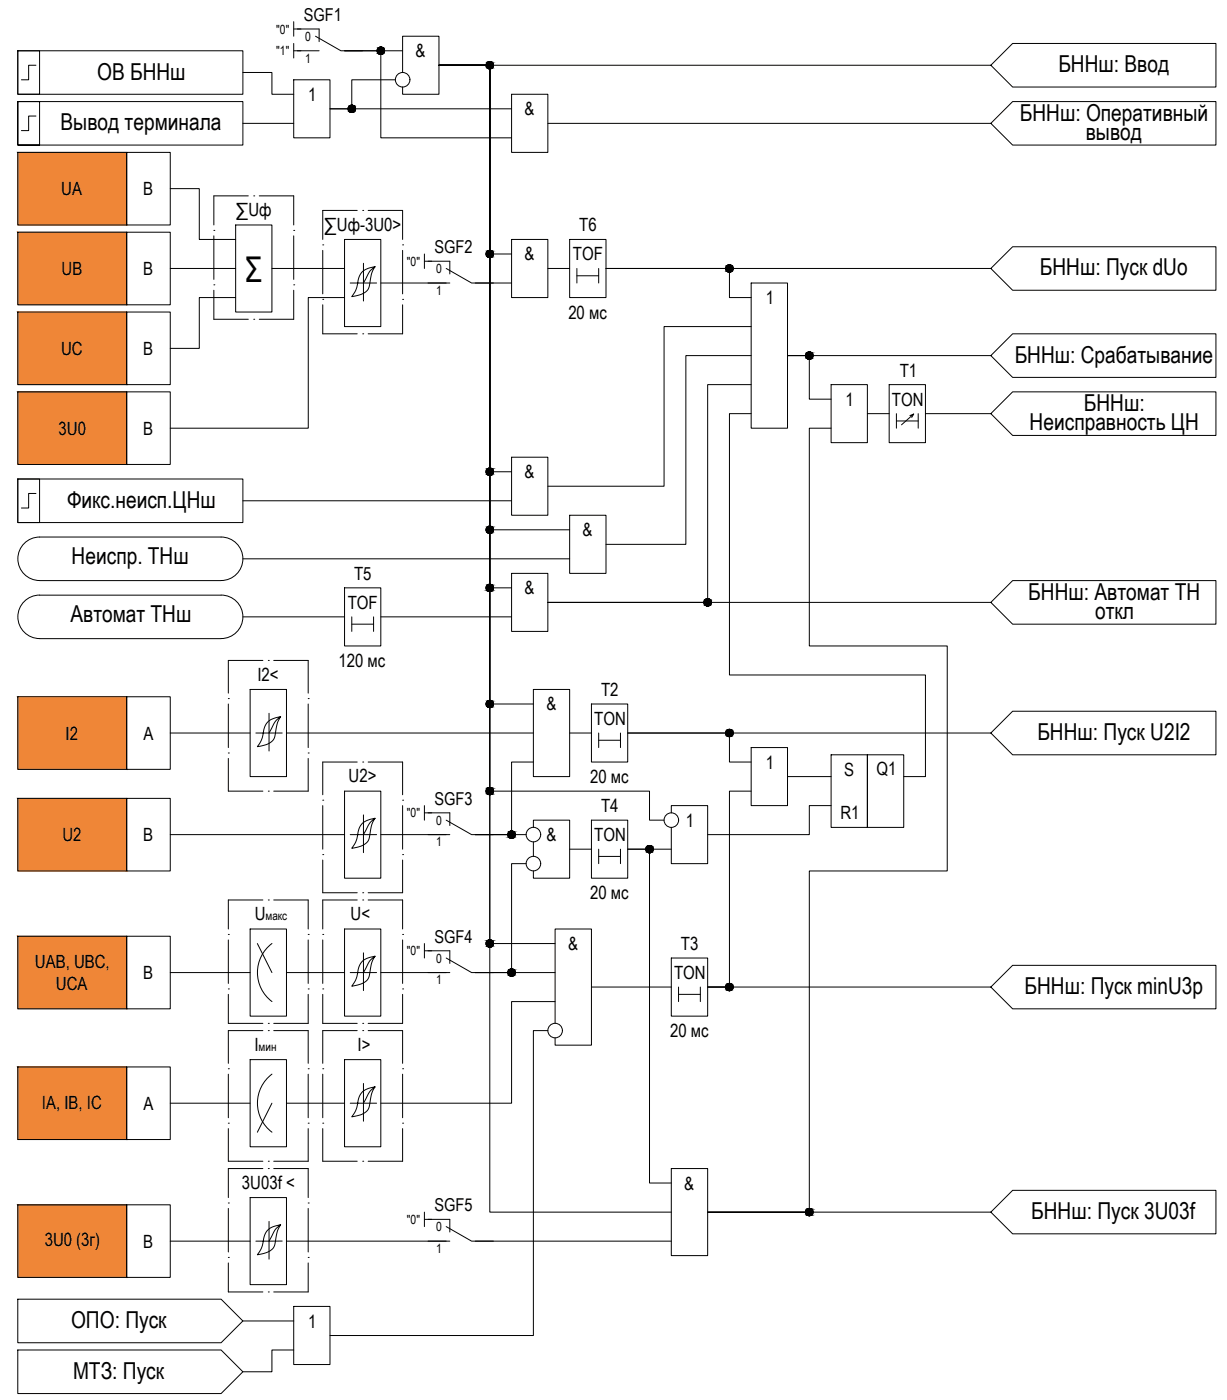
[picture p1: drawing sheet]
<svg xmlns="http://www.w3.org/2000/svg" width="632mm" height="721mm" viewBox="0 0 632 721" stroke-linecap="round" stroke-linejoin="round" font-family="sans-serif">
<!-- layer: 0 -->
<g fill="none" stroke="#000" stroke-width=".51">
<path d="M151 11v8M151 15h4M9 26h11v23h-11zM9 26h116v23h-116zM19 34h-4v7h-4M125 37h15v12h11M151 22v8M151 26h4M207 37v-18h19v30h-19v-4M207 26h-30h19v45h67M226 34h284l11-12h105v23h-105l-11-11M9 52v23h11v-23h-11h116v23h-116z"/>
<path d="M19 60h-4v7h-4M151 41h19v30h-19zM204 41h-23v15h-11h93M263 49h19v29h-19zM9 78h56v38h-56zM65 78h23v38h-23zM125 64h26M282 64h228M510 64l11-12h105v23h-105zM88 97h15v26h18M9 120h56v37h-56zM65 120h23v37h-23z"/>
<path d="M121 116h19v45h-19zM88 138h33M140 138h37M177 123h19v45h-19zM187 136v19M193 137a23 23 0 0 0-3 11 10 10 0 0 1-9 5 18 18 0 0 0 4-10 9 9 0 0 1 8-6 15 15 0 0 0-6 9h-7M218 131v7M218 135h4M263 123h19v30h-19zM263 131h-11v-97h-26h26v452h34M282 138h11M293 123h19v30h-19z"/>
<path d="M297 138v8M308 138v8M510 138l11-11h105v22h-105zM510 138h-198h63v15h12M121 153h-18v26h-15M177 153h-18v68h-71M187 146h7M196 146h34M245 146h18M297 142h11M387 146h18v75h-18zM9 161h56v37h-56z"/>
<path d="M65 161h23v37h-23zM387 168h-45v82h-60M387 198h-23v112h-82h228M387 183h-34v97h-41M428 198h18v30h-18zM458 198h18v30h-18zM510 183l11-11h105v22h-105zM510 183h-105h12v23h11M9 202h56v37h-56zM65 202h23v37h-23zM387 213h-12v135h101v52h-11M446 213h12"/>
<path d="M461 213v8M461 217h12M468 214l2-1-6 6M470 213l-1 2M473 213v8M476 213h34M510 213l11-11h105v22h-105zM263 235h19v30h-19zM428 221h-11v112h71v116h-71v175h-53h146M9 247h11v22h-11zM9 247h116v22h-116zM19 254h-4v8h-4"/>
<path d="M125 258h138M263 243h-11v-209h-26h26v239h41M12 280l5-3h3h94a11 11 0 0 1 11 11 11 11 0 0 1-11 11h-94a11 11 0 0 1-10-7 11 11 0 0 1 2-12zM293 265h19v30h-19zM125 288h168M263 295h19v30h-19zM12 310l3-2 4-1 95-1a11 11 0 0 1 11 12 11 11 0 0 1-11 11h-94a11 11 0 0 1-10-7 11 11 0 0 1 2-12zM125 318h52M177 303h19v30h-19zM181 318v7M192 318v7M196 318h67"/>
<path d="M263 303h-11v-269h-26h26v590h94M510 310l11-11h105v22h-105zM181 321h11M9 359h56v37h-56zM65 359h23v37h-23zM129 355h18v45h-18zM275 355h18v45h-18zM88 377h41M138 377h7M138 367v20M144 369a25 25 0 0 0-3 11 10 10 0 0 1-9 5 18 18 0 0 0 4-11 9 9 0 0 1 8-5 16 16 0 0 0-6 8h-6M147 377h128"/>
<path d="M275 363h-23v-329h-26h26v373h82v15h8M293 377h11M304 363h19v29h-19zM308 377v8M319 377v8M510 377l11-11h105v23h-105zM510 377h-187h52v15h12M275 392h-12v38h-18h26M308 381h11M387 385h18v30h-18zM405 400h23M428 389h18v37h-18z"/>
<path d="M446 389h19v37h-19zM9 411h56v38h-56zM65 411h23v38h-23zM177 407h19v45h-19zM187 420v19M218 415v7M218 419h4M346 419v-4h18v30h-18v-19M387 407h-12v101h-11M428 415h-11v15h-53M88 430h89M187 430h7"/>
<path d="M193 421a24 24 0 0 0-3 11 10 10 0 0 1-9 5 18 18 0 0 0 4-10 9 9 0 0 1 8-6 16 16 0 0 0-6 9h-7M196 430h34M275 426v-4h18v30h-18v-3M275 434v7M293 437h11M304 422h19v30h-19zM308 437v8M319 437v8M346 437h-23h11v172h12M271 445h-8v56h-18h41M308 441h11M129 478h18v45h-18z"/>
<path d="M177 478h19v45h-19zM9 482h56v38h-56zM65 482h23v38h-23zM132 486l8 15M140 486a19 19 0 0 0 0 30M187 491v19M193 492a23 23 0 0 0-3 11 10 10 0 0 1-9 5 18 18 0 0 0 4-10 9 9 0 0 1 8-6 15 15 0 0 0-6 9h-7M218 486v7M218 490h4M346 493h18v30h-18zM88 501h41M147 501h30"/>
<path d="M187 501h7M196 501h34M286 516h-23v52h-67M304 508h42M349 508v8M349 512h11M360 508v8M364 508h146l11 12h105v-23h-105l-11 11M364 508h11M282 531h-7v157h-105M286 527v-49h18v60h-18v-4M9 549h56v38h-56z"/>
<path d="M65 549h23v38h-23zM129 546h18v45h-18zM140 553a19 19 0 0 0 0 30M177 546h19v45h-19zM187 558v19M193 560a23 23 0 0 0-3 11 10 10 0 0 1-9 4 18 18 0 0 0 4-10 9 9 0 0 1 8-5 16 16 0 0 0-6 8h-7M88 568h41M140 568l-8 15M147 568h30M187 568h7M129 617h18v45h-18zM346 602h18v45h-18z"/>
<path d="M9 620h56v38h-56zM65 620h23v38h-23zM88 639h41M138 629v19M144 631a25 25 0 0 0-3 11 10 10 0 0 1-9 4 18 18 0 0 0 4-10 9 9 0 0 1 8-5 16 16 0 0 0-6 8h-6M145 639h-7M147 639h83M218 624v8M218 628h4M245 639h101M510 624l11-11h105v22h-105zM9 669h105l11 11-11 11h-105z"/>
<path d="M151 673h19v30h-19zM9 695h105l11 11-11 12h-105zM125 680h26M151 695h-11v11h-15"/>
<circle cx="196" cy="26" r="1.9"/>
<circle cx="252" cy="34" r="1.9"/>
<circle cx="181" cy="56" r="1.9"/>
<circle cx="207" cy="41" r="4"/>
<circle cx="252" cy="131" r="1.9"/>
<circle cx="375" cy="138" r="1.9"/>
<circle cx="417" cy="183" r="1.9"/>
<circle cx="252" cy="243" r="1.9"/>
<circle cx="252" cy="273" r="1.9"/>
<circle cx="252" cy="303" r="1.9"/>
<circle cx="364" cy="310" r="1.9"/>
<circle cx="252" cy="363" r="1.9"/>
<circle cx="375" cy="377" r="1.9"/>
<circle cx="252" cy="407" r="1.9"/>
<circle cx="263" cy="430" r="1.9"/>
<circle cx="275" cy="430" r="4"/>
<circle cx="334" cy="437" r="1.9"/>
<circle cx="346" cy="422" r="4"/>
<circle cx="275" cy="445" r="4"/>
<circle cx="252" cy="486" r="1.9"/>
<circle cx="263" cy="501" r="1.9"/>
<circle cx="375" cy="508" r="1.9"/>
<circle cx="286" cy="531" r="4"/>
<circle cx="417" cy="624" r="1.9"/>
</g>
<g fill="#ef8637" stroke="#ef8637" stroke-width=".51">
<path d="M9 620l56 38v-38zM9 620l56 38h-56z"/>
<path d="M9 78l56 38v-38zM9 78l56 38h-56z"/>
<path d="M9 120l56 37v-37zM9 120l56 37h-56z"/>
<path d="M9 161l56 37v-37zM9 161l56 37h-56z"/>
<path d="M9 202l56 37v-37zM9 202l56 37h-56z"/>
<path d="M9 359l56 37v-37zM9 359l56 37h-56z"/>
<path d="M9 411l56 38v-38zM9 411l56 38h-56z"/>
<path d="M9 482l56 38v-38zM9 482l56 38h-56z"/>
<path d="M9 549l56 38v-38zM9 549l56 38h-56z"/>
</g>
<g fill="none" stroke="#000" stroke-width=".51">
<path d="M153 15h11v6M162 19l13 7h12M153 26h11M110 119h.1M128 101h-18v15M131 101h.1M133 101h18v15M151 119h.1M184 108h-18v15M187 108h.1M189 108h18v15M110 121v23"/>
<path d="M151 121v23M166 126h.1M166 129v22M207 126h.1M207 129v22M220 135h12v6M230 138l13 8h11M110 147h.1M110 149v15h18M151 147h.1M151 149v15h-18M166 154h.1"/>
<path d="M166 157v15h18M207 154h.1M207 157v15h-18M220 146h12M131 164h.1M187 172h.1M118 360h.1M135 340h-17v17M138 340h.1M141 340h18v17M159 360h.1M118 363v22"/>
<path d="M159 363v22M118 388h.1M118 391v16h17M159 388h.1M159 391v16h-18M184 392h-18v17M187 392h.1M189 392h18v17M138 407h.1M166 412h.1M166 415v22M207 412h.1"/>
<path d="M207 415v22M220 419h12v6M220 430h12M230 422l13 8h11M166 440h.1M166 443v17h18M187 460h.1M207 440h.1M207 443v17h-18M135 463h-17v15M138 463h.1M141 463h18v15"/>
<path d="M184 463h-18v15M187 463h.1M189 463h18v15M118 481h.1M118 484v22M159 481h.1M159 484v22M166 481h.1M166 484v22M207 481h.1M207 484v22M220 490h12v6"/>
<path d="M230 493l13 8h11M118 509h.1M118 512v15h17M159 509h.1M159 512v15h-18M166 509h.1M166 512v15h18M207 509h.1M207 512v15h-18M220 501h12M135 531h-17v17M138 527h.1"/>
<path d="M138 531h.1M141 531h18v17M184 531h-18v17M187 527h.1M187 531h.1M189 531h18v17M118 550h.1M118 553v23M159 550h.1M159 553v23M166 550h.1M166 553v23"/>
<path d="M207 550h.1M207 553v23M118 578h.1M159 578h.1M166 578h.1M207 578h.1M118 581v17h17M138 598h.1M159 581v17h-18M166 581v17h18M187 598h.1M207 581v17h-18"/>
<path d="M118 619h.1M135 602h-17v15M138 602h.1M141 602h18v15M159 619h.1M118 622v23M159 622v23M220 628h12v6M220 639h12M230 632l13 7h11M118 648h.1M118 650v15h17"/>
<path d="M159 648h.1M159 650v15h-18M138 665h.1"/>
</g>
<!-- layer: 0 -->
<g fill="#000" stroke="#000" stroke-width=".51">
<path d="M252 35h1zM181 58h1zM252 133h1zM375 136h1zM375 140h1zM416 185h1zM416 181h1zM252 245h1zM252 275h1zM252 305h1zM364 312h1zM252 364h1z"/>
<path d="M375 379h1zM375 376h1zM252 409h1zM263 432h1zM263 428h1zM334 439h1zM334 435h1zM252 488h1zM263 499h1zM263 503h1zM375 510h1zM375 506h1z"/>
<path d="M416 626h1zM416 622h1z"/>
<path d="M196 24h1zM195 24h2z"/>
<path d="M195 24h2zM195 24h2z"/>
<path d="M195 28h2zM195 28h1z"/>
<path d="M195 24h2zM195 24h2z"/>
<path d="M195 28h2zM195 28h2z"/>
<path d="M195 24l2 1zM195 24l2 1z"/>
<path d="M195 28h2zM195 28h2z"/>
<path d="M195 25h2zM195 25h2z"/>
<path d="M195 28h2zM195 28h2z"/>
<path d="M195 25h2zM195 25h2z"/>
<path d="M195 28h2zM195 28h2z"/>
<path d="M195 25h2zM195 25h2z"/>
<path d="M195 27h2zM195 27l2 1z"/>
<path d="M195 25h3zM195 25h3z"/>
<path d="M195 27h2zM195 27h2z"/>
<path d="M194 25h4zM194 25h4z"/>
<path d="M194 27h4zM194 27h3z"/>
<path d="M194 25h4zM194 25h4z"/>
<path d="M194 27h4zM194 27h4z"/>
<path d="M194 25l4 1zM194 25l4 1z"/>
<path d="M194 27h4zM194 27h4z"/>
<path d="M194 26h4zM194 26h4z"/>
<path d="M194 27h4zM194 27h4z"/>
<path d="M194 26h4zM194 26h4z"/>
<path d="M194 26h4zM194 26h4z"/>
<path d="M194 26h4zM194 26h4z"/>
<path d="M194 26h4zM194 26l4 1z"/>
<path d="M194 26h4zM194 26h4z"/>
<path d="M252 32h1zM252 32h1z"/>
<path d="M252 32h1zM251 32h2z"/>
<path d="M251 32h2zM251 32h2z"/>
<path d="M251 35h2zM251 35h2z"/>
<path d="M251 32h2zM251 32h2z"/>
<path d="M251 35h2zM251 35h2z"/>
<path d="M251 32h2zM251 32h2z"/>
<path d="M251 35h2zM251 35h2z"/>
<path d="M251 32h2zM251 32h2z"/>
<path d="M251 35h2zM251 35h2z"/>
<path d="M251 32h2zM251 32h2z"/>
<path d="M251 35h2zM251 35h2z"/>
<path d="M251 32h3zM251 32h3z"/>
<path d="M251 35h2zM251 35h2z"/>
<path d="M251 32l3 1zM251 32l3 1z"/>
<path d="M251 35h3zM251 35h2z"/>
<path d="M251 33h3zM251 33h3z"/>
<path d="M251 35h3zM251 35h3z"/>
<path d="M250 33h4zM250 33h4z"/>
<path d="M250 34h4zM250 34l4 1z"/>
<path d="M250 33h4zM250 33h4z"/>
<path d="M250 34h4zM250 34h4z"/>
<path d="M250 33h4zM250 33h4z"/>
<path d="M250 34h4zM250 34h4z"/>
<path d="M250 33h4zM250 33h4z"/>
<path d="M250 34h4zM250 34h4z"/>
<path d="M250 33l4 1zM250 33l4 1z"/>
<path d="M250 34h4zM250 34h4z"/>
<path d="M250 34h4zM250 34h4z"/>
<path d="M181 54h1zM181 54h1z"/>
<path d="M181 54h1zM180 54h2z"/>
<path d="M180 54h2zM180 54h2z"/>
<path d="M180 58h2zM180 58h2z"/>
<path d="M180 54h2zM180 54h2z"/>
<path d="M180 58h2zM180 58h2z"/>
<path d="M180 54l2 1zM180 55h2z"/>
<path d="M180 58h2zM180 58h2z"/>
<path d="M180 55h2zM180 55h2z"/>
<path d="M180 58h2zM180 58h2z"/>
<path d="M180 55h2zM180 55h2z"/>
<path d="M180 57h2zM180 57l2 1z"/>
<path d="M180 55h3zM180 55h3z"/>
<path d="M180 57h2zM180 57h2z"/>
<path d="M180 55h3zM180 55h3z"/>
<path d="M180 57h3zM180 57h2z"/>
<path d="M180 55h3zM180 55h3z"/>
<path d="M180 57h3zM180 57h3z"/>
<path d="M179 55h4zM179 55h4z"/>
<path d="M179 57h4zM179 57h4z"/>
<path d="M179 55h4zM179 55h4z"/>
<path d="M179 57h4zM179 57h4z"/>
<path d="M179 55l4 1zM179 55l4 1z"/>
<path d="M179 57h4zM179 57h4z"/>
<path d="M179 56h4zM179 56h4z"/>
<path d="M179 56h4zM179 56h4z"/>
<path d="M179 56h4zM179 56h4z"/>
<path d="M179 56h4zM179 56h4z"/>
<path d="M179 56h4zM179 56l4 1z"/>
<path d="M252 129h1zM252 129h1z"/>
<path d="M252 129h1zM251 129h2z"/>
<path d="M251 129h2zM251 129h2z"/>
<path d="M251 133h2zM251 133h2z"/>
<path d="M251 129h2zM251 129h2z"/>
<path d="M251 132h2zM251 132l2 1z"/>
<path d="M251 129h2zM251 129h2z"/>
<path d="M251 132h2zM251 132h2z"/>
<path d="M251 129h2zM251 129h2z"/>
<path d="M251 132h2zM251 132h2z"/>
<path d="M251 129h2zM251 129h2z"/>
<path d="M251 132h2zM251 132h2z"/>
<path d="M251 129l3 1zM251 129l3 1z"/>
<path d="M251 132h2zM251 132h2z"/>
<path d="M251 130h3zM251 130h3z"/>
<path d="M251 132h3zM251 132h2z"/>
<path d="M251 130h3zM251 130h3z"/>
<path d="M251 132h3zM251 132h3z"/>
<path d="M250 130h4zM250 130h4z"/>
<path d="M250 132h4zM250 132h4z"/>
<path d="M250 130h4zM250 130h4z"/>
<path d="M250 131h4zM250 131l4 1z"/>
<path d="M250 130h4zM250 130h4z"/>
<path d="M250 131h4zM250 131h4z"/>
<path d="M250 130l4 1zM250 130l4 1z"/>
<path d="M250 131h4zM250 131h4z"/>
<path d="M250 131h4zM250 131h4z"/>
<path d="M250 131h4zM250 131h4z"/>
<path d="M250 131h4zM250 131h4z"/>
<path d="M375 136h1zM375 136h1z"/>
<path d="M375 136l1 1zM375 137h1z"/>
<path d="M375 137h1zM375 137h1z"/>
<path d="M375 137h1zM374 137h2z"/>
<path d="M375 140h1zM375 140h1z"/>
<path d="M374 137h3zM374 137h3z"/>
<path d="M374 140h2zM374 140h2z"/>
<path d="M374 137h3zM374 137h3z"/>
<path d="M374 140h3zM374 140h2z"/>
<path d="M374 137h3zM374 137h3z"/>
<path d="M374 140h3zM374 140h3z"/>
<path d="M374 137h3zM374 137h3z"/>
<path d="M374 140h3zM374 140h3z"/>
<path d="M374 137h3zM374 137h3z"/>
<path d="M374 139h3zM374 139l3 1z"/>
<path d="M374 137h3zM374 137h3z"/>
<path d="M374 139h3zM374 139h3z"/>
<path d="M374 137l3 1zM374 137l3 1z"/>
<path d="M374 139h3zM374 139h3z"/>
<path d="M374 138h3zM374 138h3z"/>
<path d="M374 139h3zM374 139h3z"/>
<path d="M374 138h3zM374 138h3z"/>
<path d="M374 139h3zM374 139h3z"/>
<path d="M374 138h3zM374 138h3z"/>
<path d="M374 138h3zM374 138h3z"/>
<path d="M374 138l3 1zM374 138l3 1z"/>
<path d="M374 139h3zM374 139h3z"/>
<path d="M374 138h3zM374 138h3z"/>
<path d="M375 140h1zM375 140h1z"/>
<path d="M375 140h1zM375 140h1z"/>
<path d="M416 185h1zM416 185h1z"/>
<path d="M416 181h1zM416 181h1z"/>
<path d="M416 181h1zM416 181h1z"/>
<path d="M416 181h1zM416 181h1z"/>
<path d="M416 185h1zM416 185h1z"/>
<path d="M416 181l1 1zM416 182h1z"/>
<path d="M416 185h1zM416 185h1z"/>
<path d="M416 182h2zM415 182h3z"/>
<path d="M416 185h1zM416 185h1z"/>
<path d="M415 182h3zM415 182h3z"/>
<path d="M415 185h3zM415 185h2z"/>
<path d="M415 182h3zM415 182h3z"/>
<path d="M415 185h3zM415 185h3z"/>
<path d="M415 182h3zM415 182h3z"/>
<path d="M415 184h3zM415 184l3 1z"/>
<path d="M415 182h3zM415 182h3z"/>
<path d="M415 184h3zM415 184h3z"/>
<path d="M415 182h3zM415 182h3z"/>
<path d="M415 184h3zM415 184h3z"/>
<path d="M415 182h3zM415 182h3z"/>
<path d="M415 184h3zM415 184h3z"/>
<path d="M415 182l3 1zM415 182l3 1z"/>
<path d="M415 184h3zM415 184h3z"/>
<path d="M415 183h3zM415 183h3z"/>
<path d="M415 184h3zM415 184h3z"/>
<path d="M415 183h3zM415 183h3z"/>
<path d="M415 183h3zM415 183h3z"/>
<path d="M415 183h3zM415 183h3z"/>
<path d="M415 183h3zM415 183l3 1z"/>
<path d="M415 183h3zM415 183h3z"/>
<path d="M252 241h1zM252 241h1z"/>
<path d="M252 241h1zM251 241h2z"/>
<path d="M251 241h2zM251 241h2z"/>
<path d="M251 245h2zM251 245h2z"/>
<path d="M251 241h2zM251 241h2z"/>
<path d="M251 245h2zM251 245h2z"/>
<path d="M251 241h2zM251 241h2z"/>
<path d="M251 245h2zM251 245h2z"/>
<path d="M251 241h2zM251 241h2z"/>
<path d="M251 244h2zM251 244l2 1z"/>
<path d="M251 241l2 1zM251 241l2 1z"/>
<path d="M251 244h2zM251 244h2z"/>
<path d="M251 242h3zM251 242h3z"/>
<path d="M251 244h2zM251 244h2z"/>
<path d="M251 242h3zM251 242h3z"/>
<path d="M251 244h3zM251 244h2z"/>
<path d="M251 242h3zM251 242h3z"/>
<path d="M251 244h3zM251 244h3z"/>
<path d="M250 242h4zM250 242h4z"/>
<path d="M250 244h4zM250 244h4z"/>
<path d="M250 242h4zM250 242h4z"/>
<path d="M250 244h4zM250 244h4z"/>
<path d="M250 242l4 1zM250 242l4 1z"/>
<path d="M250 243h4zM250 243l4 1z"/>
<path d="M250 243h4zM250 243h4z"/>
<path d="M250 243h4zM250 243h4z"/>
<path d="M250 243h4zM250 243h4z"/>
<path d="M250 243h4zM250 243h4z"/>
<path d="M250 243h4zM250 243h4z"/>
<path d="M252 271h1zM252 271h1z"/>
<path d="M252 271h1zM251 271h2z"/>
<path d="M251 271h2zM251 271h2z"/>
<path d="M251 275h2zM251 275h2z"/>
<path d="M251 271h2zM251 271h2z"/>
<path d="M251 275h2zM251 275h2z"/>
<path d="M251 271h2zM251 271h2z"/>
<path d="M251 274h2zM251 274l2 1z"/>
<path d="M251 271h2zM251 271h2z"/>
<path d="M251 274h2zM251 274h2z"/>
<path d="M251 271l2 1zM251 272h2z"/>
<path d="M251 274h2zM251 274h2z"/>
<path d="M251 272h3zM251 272h3z"/>
<path d="M251 274h2zM251 274h2z"/>
<path d="M251 272h3zM251 272h3z"/>
<path d="M251 274h3zM251 274h2z"/>
<path d="M251 272h3zM251 272h3z"/>
<path d="M251 274h3zM251 274h3z"/>
<path d="M250 272h4zM250 272h4z"/>
<path d="M250 274h4zM250 274h4z"/>
<path d="M250 272h4zM250 272h4z"/>
<path d="M250 274h4zM250 274h4z"/>
<path d="M250 272h4zM250 272h4z"/>
<path d="M250 273h4zM250 273l4 1z"/>
<path d="M250 272l4 1zM250 272l4 1z"/>
<path d="M250 273h4zM250 273h4z"/>
<path d="M250 273h4zM250 273h4z"/>
<path d="M250 273h4zM250 273h4z"/>
<path d="M250 273h4zM250 273h4z"/>
<path d="M252 301h1zM252 301h1z"/>
<path d="M252 301h1zM251 301h2z"/>
<path d="M251 301h2zM251 301h2z"/>
<path d="M251 304h2zM251 304l2 1z"/>
<path d="M251 301h2zM251 301h2z"/>
<path d="M251 304h2zM251 304h2z"/>
<path d="M251 301h2zM251 301h2z"/>
<path d="M251 304h2zM251 304h2z"/>
<path d="M251 301h2zM251 301h2z"/>
<path d="M251 304h2zM251 304h2z"/>
<path d="M251 301h2zM251 301h2z"/>
<path d="M251 304h2zM251 304h2z"/>
<path d="M251 301l3 1zM251 301l3 1z"/>
<path d="M251 304h2zM251 304h2z"/>
<path d="M251 302h3zM251 302h3z"/>
<path d="M251 304h3zM251 304h2z"/>
<path d="M251 302h3zM251 302h3z"/>
<path d="M251 304h3zM251 304h3z"/>
<path d="M250 302h4zM250 302h4z"/>
<path d="M250 304h4zM250 304h4z"/>
<path d="M250 302h4zM250 302h4z"/>
<path d="M250 303h4zM250 303l4 1z"/>
<path d="M250 302h4zM250 302h4z"/>
<path d="M250 303h4zM250 303h4z"/>
<path d="M250 302l4 1zM250 302l4 1z"/>
<path d="M250 303h4zM250 303h4z"/>
<path d="M250 303h4zM250 303h4z"/>
<path d="M250 303h4zM250 303h4z"/>
<path d="M250 303h4zM250 303h4z"/>
<path d="M364 308h1zM364 308h1z"/>
<path d="M364 308h1zM364 308h1z"/>
<path d="M364 308l1 1zM363 309h2z"/>
<path d="M364 312h1zM364 312h1z"/>
<path d="M363 309h2zM363 309h2z"/>
<path d="M363 312h2zM363 312h2z"/>
<path d="M363 309h2zM363 309h2z"/>
<path d="M363 312h2zM363 312h2z"/>
<path d="M363 309h2zM363 309h2z"/>
<path d="M363 312h2zM363 312h2z"/>
<path d="M363 309h3zM363 309h3z"/>
<path d="M363 312h2zM363 312h2z"/>
<path d="M363 309h3zM363 309h3z"/>
<path d="M363 311h3zM363 311l2 1z"/>
<path d="M363 309h3zM363 309h3z"/>
<path d="M363 311h3zM363 311h3z"/>
<path d="M363 309h3zM363 309h3z"/>
<path d="M363 311h3zM363 311h3z"/>
<path d="M363 309h3zM363 309h3z"/>
<path d="M363 311h3zM363 311h3z"/>
<path d="M363 309l3 1zM363 309l3 1z"/>
<path d="M363 311h3zM363 311h3z"/>
<path d="M362 310h4zM362 310h4z"/>
<path d="M362 311h4zM362 311h4z"/>
<path d="M362 310h4zM362 310h4z"/>
<path d="M362 310h4zM362 310h4z"/>
<path d="M362 310l4 1zM362 310l4 1z"/>
<path d="M362 311h4zM362 311h4z"/>
<path d="M362 310h4zM362 310h4z"/>
<path d="M252 361h1zM252 361h1z"/>
<path d="M252 361h1zM251 361h2z"/>
<path d="M251 361h2zM251 361h2z"/>
<path d="M251 364h2zM251 364h2z"/>
<path d="M251 361h2zM251 361h2z"/>
<path d="M251 364h2zM251 364h2z"/>
<path d="M251 361h2zM251 361h2z"/>
<path d="M251 364h2zM251 364h2z"/>
<path d="M251 361h2zM251 361h2z"/>
<path d="M251 364h2zM251 364h2z"/>
<path d="M251 361h2zM251 361h2z"/>
<path d="M251 364h2zM251 364h2z"/>
<path d="M251 361h3zM251 361h3z"/>
<path d="M251 364h2zM251 364h2z"/>
<path d="M251 361l3 1zM251 361l3 1z"/>
<path d="M251 364h3zM251 364h2z"/>
<path d="M251 362h3zM251 362h3z"/>
<path d="M251 364h3zM251 364h3z"/>
<path d="M250 362h4zM250 362h4z"/>
<path d="M250 363h4zM250 363l4 1z"/>
<path d="M250 362h4zM250 362h4z"/>
<path d="M250 363h4zM250 363h4z"/>
<path d="M250 362h4zM250 362h4z"/>
<path d="M250 363h4zM250 363h4z"/>
<path d="M250 362h4zM250 362h4z"/>
<path d="M250 363h4zM250 363h4z"/>
<path d="M250 362l4 1zM250 362l4 1z"/>
<path d="M250 363h4zM250 363h4z"/>
<path d="M250 363h4zM250 363h4z"/>
<path d="M375 379h1zM375 379h1z"/>
<path d="M375 376h1zM375 376h1z"/>
<path d="M375 376h1zM375 376h1z"/>
<path d="M375 376h1zM375 376h1z"/>
<path d="M375 379h1zM375 379h1z"/>
<path d="M375 376h1zM374 376h2z"/>
<path d="M375 379h1zM375 379h1z"/>
<path d="M374 376h3zM374 376h3z"/>
<path d="M374 379h2zM374 379h2z"/>
<path d="M374 376h3zM374 376h3z"/>
<path d="M374 379h3zM374 379h2z"/>
<path d="M374 376h3zM374 376h3z"/>
<path d="M374 379h3zM374 379h3z"/>
<path d="M374 376h3zM374 376h3z"/>
<path d="M374 379h3zM374 379h3z"/>
<path d="M374 376h3zM374 376h3z"/>
<path d="M374 379h3zM374 379h3z"/>
<path d="M374 376l3 1zM374 376l3 1z"/>
<path d="M374 378h3zM374 378l3 1z"/>
<path d="M374 377h3zM374 377h3z"/>
<path d="M374 378h3zM374 378h3z"/>
<path d="M374 377h3zM374 377h3z"/>
<path d="M374 378h3zM374 378h3z"/>
<path d="M374 377h3zM374 377h3z"/>
<path d="M374 378h3zM374 378h3z"/>
<path d="M374 377h3zM374 377h3z"/>
<path d="M374 377h3zM374 377h3z"/>
<path d="M374 378h3zM374 378h3z"/>
<path d="M374 378h3zM374 378h3z"/>
<path d="M374 377h3zM374 377l3 1z"/>
<path d="M252 406h1zM252 406h1z"/>
<path d="M252 406h1zM251 406h2z"/>
<path d="M251 406h2zM251 406h2z"/>
<path d="M251 409h2zM251 409h2z"/>
<path d="M251 406h2zM251 406h2z"/>
<path d="M251 409h2zM251 409h2z"/>
<path d="M251 406h2zM251 406h2z"/>
<path d="M251 409h2zM251 409h2z"/>
<path d="M251 406h2zM251 406h2z"/>
<path d="M251 409h2zM251 409h2z"/>
<path d="M251 406h2zM251 406h2z"/>
<path d="M251 409h2zM251 409h2z"/>
<path d="M251 406h3zM251 406h3z"/>
<path d="M251 409h2zM251 409h2z"/>
<path d="M251 406h3zM251 406h3z"/>
<path d="M251 409h3zM251 409h2z"/>
<path d="M251 406l3 1zM251 406l3 1z"/>
<path d="M251 408h3zM251 408l3 1z"/>
<path d="M250 407h4zM250 407h4z"/>
<path d="M250 408h4zM250 408h4z"/>
<path d="M250 407h4zM250 407h4z"/>
<path d="M250 408h4zM250 408h4z"/>
<path d="M250 407h4zM250 407h4z"/>
<path d="M250 408h4zM250 408h4z"/>
<path d="M250 407h4zM250 407h4z"/>
<path d="M250 408h4zM250 408h4z"/>
<path d="M250 407h4zM250 407h4z"/>
<path d="M250 407l4 1zM250 407l4 1z"/>
<path d="M250 408h4zM250 408h4z"/>
<path d="M263 432h1zM263 432h1z"/>
<path d="M263 428h1zM263 428h1z"/>
<path d="M263 428h1zM263 428h1z"/>
<path d="M263 428h1zM263 428h1z"/>
<path d="M263 432h1zM263 432h1z"/>
<path d="M263 428h1zM262 428h2z"/>
<path d="M263 431h1zM263 431l1 1z"/>
<path d="M262 428h2zM262 428h2z"/>
<path d="M262 431h2zM262 431h2z"/>
<path d="M262 428h3zM262 428h3z"/>
<path d="M262 431h2zM262 431h2z"/>
<path d="M262 428l3 1zM262 428l3 1z"/>
<path d="M262 431h3zM262 431h2z"/>
<path d="M262 429h3zM262 429h3z"/>
<path d="M262 431h3zM262 431h3z"/>
<path d="M262 429h3zM262 429h3z"/>
<path d="M262 431h3zM262 431h3z"/>
<path d="M262 429h3zM262 429h3z"/>
<path d="M262 431h3zM262 431h3z"/>
<path d="M262 429h3zM262 429h3z"/>
<path d="M262 431h3zM262 431h3z"/>
<path d="M262 429h3zM262 429h3z"/>
<path d="M262 431h3zM262 431h3z"/>
<path d="M262 429h3zM262 429h3z"/>
<path d="M262 430h3zM262 430l3 1z"/>
<path d="M262 429l3 1zM262 429l3 1z"/>
<path d="M261 430h4zM261 430h4z"/>
<path d="M261 430h4zM261 430h4z"/>
<path d="M262 430h3zM262 430h3z"/>
<path d="M261 430h4zM261 430h4z"/>
<path d="M334 439h1zM334 439h1z"/>
<path d="M334 435h1zM334 435h1z"/>
<path d="M334 435l1 1zM334 436h1z"/>
<path d="M334 436h1zM334 436h1z"/>
<path d="M334 439h1zM334 439h1z"/>
<path d="M334 436h1zM333 436h2z"/>
<path d="M334 439h1zM334 439h1z"/>
<path d="M333 436h2zM333 436h2z"/>
<path d="M333 439h2zM333 439h2z"/>
<path d="M333 436h3zM333 436h3z"/>
<path d="M333 439h2zM333 439h2z"/>
<path d="M333 436h3zM333 436h3z"/>
<path d="M333 439h3zM333 439h2z"/>
<path d="M333 436h3zM333 436h3z"/>
<path d="M333 439h3zM333 439h3z"/>
<path d="M333 436h3zM333 436h3z"/>
<path d="M333 438h3zM333 438l3 1z"/>
<path d="M333 436h3zM333 436h3z"/>
<path d="M333 438h3zM333 438h3z"/>
<path d="M333 436l3 1zM333 436l3 1z"/>
<path d="M333 438h3zM333 438h3z"/>
<path d="M333 437h3zM333 437h3z"/>
<path d="M333 438h3zM333 438h3z"/>
<path d="M333 437h3zM333 437h3z"/>
<path d="M333 438h3zM333 438h3z"/>
<path d="M332 437h4zM332 437h4z"/>
<path d="M332 437h4zM332 437h4z"/>
<path d="M332 437h4zM332 437h4z"/>
<path d="M332 437l4 1zM332 437l4 1z"/>
<path d="M332 438h4zM332 438h4z"/>
<path d="M252 484h1zM252 484h1z"/>
<path d="M252 484h1zM251 484h2z"/>
<path d="M251 484h2zM251 484h2z"/>
<path d="M251 488h2zM251 488h2z"/>
<path d="M251 484h2zM251 484h2z"/>
<path d="M251 488h2zM251 488h2z"/>
<path d="M251 484h2zM251 484h2z"/>
<path d="M251 487h2zM251 487l2 1z"/>
<path d="M251 484h2zM251 484h2z"/>
<path d="M251 487h2zM251 487h2z"/>
<path d="M251 484l2 1zM251 484l2 1z"/>
<path d="M251 487h2zM251 487h2z"/>
<path d="M251 485h3zM251 485h3z"/>
<path d="M251 487h2zM251 487h2z"/>
<path d="M251 485h3zM251 485h3z"/>
<path d="M251 487h3zM251 487h2z"/>
<path d="M251 485h3zM251 485h3z"/>
<path d="M251 487h3zM251 487h3z"/>
<path d="M250 485h4zM250 485h4z"/>
<path d="M250 487h4zM250 487h4z"/>
<path d="M250 485h4zM250 485h4z"/>
<path d="M250 487h4zM250 487h4z"/>
<path d="M250 485l4 1zM250 485l4 1z"/>
<path d="M250 486h4zM250 486l4 1z"/>
<path d="M250 486h4zM250 486h4z"/>
<path d="M250 486h4zM250 486h4z"/>
<path d="M250 486h4zM250 486h4z"/>
<path d="M250 486h4zM250 486h4z"/>
<path d="M250 486h4zM250 486h4z"/>
<path d="M263 499h1zM263 499h1z"/>
<path d="M263 499h1zM263 499h1z"/>
<path d="M263 499h1zM263 499h1z"/>
<path d="M263 499h1zM262 499h2z"/>
<path d="M262 499h2zM262 499h2z"/>
<path d="M262 499h3zM262 499h3z"/>
<path d="M262 499l3 1zM262 499l3 1z"/>
<path d="M262 500h3zM262 500h3z"/>
<path d="M262 500h3zM262 500h3z"/>
<path d="M262 500h3zM262 500h3z"/>
<path d="M262 500h3zM262 500h3z"/>
<path d="M263 503h1zM263 503h1z"/>
<path d="M263 503h1zM263 503h1z"/>
<path d="M263 503h1zM263 503h1z"/>
<path d="M262 502h2zM262 502l2 1z"/>
<path d="M262 502h2zM262 502h2z"/>
<path d="M262 502h3zM262 502h2z"/>
<path d="M262 502h3zM262 502h3z"/>
<path d="M262 502h3zM262 502h3z"/>
<path d="M262 502h3zM262 502h3z"/>
<path d="M262 502h3zM262 502h3z"/>
<path d="M262 500h3zM262 500h3z"/>
<path d="M262 502h3zM262 502h3z"/>
<path d="M262 500h3zM262 500h3z"/>
<path d="M262 501h3zM262 501l3 1z"/>
<path d="M262 500l3 1zM262 500l3 1z"/>
<path d="M261 501h4zM261 501h4z"/>
<path d="M261 501h4zM261 501h4z"/>
<path d="M262 501h3zM262 501h3z"/>
<path d="M261 501h4zM261 501h4z"/>
<path d="M375 510h1zM375 510h1z"/>
<path d="M375 506l1 1zM375 507h1z"/>
<path d="M375 507h1zM375 507h1z"/>
<path d="M375 507h1zM375 507h1z"/>
<path d="M375 510h1zM375 510h1z"/>
<path d="M375 507h1zM374 507h2z"/>
<path d="M375 510h1zM375 510h1z"/>
<path d="M374 507h3zM374 507h3z"/>
<path d="M374 510h2zM374 510h2z"/>
<path d="M374 507h3zM374 507h3z"/>
<path d="M374 510h3zM374 510h2z"/>
<path d="M374 507h3zM374 507h3z"/>
<path d="M374 510h3zM374 510h3z"/>
<path d="M374 507h3zM374 507h3z"/>
<path d="M374 510h3zM374 510h3z"/>
<path d="M374 507h3zM374 507h3z"/>
<path d="M374 509h3zM374 509l3 1z"/>
<path d="M374 507h3zM374 507h3z"/>
<path d="M374 509h3zM374 509h3z"/>
<path d="M374 507l3 1zM374 507l3 1z"/>
<path d="M374 509h3zM374 509h3z"/>
<path d="M374 508h3zM374 508h3z"/>
<path d="M374 509h3zM374 509h3z"/>
<path d="M374 508h3zM374 508h3z"/>
<path d="M374 509h3zM374 509h3z"/>
<path d="M374 508h3zM374 508h3z"/>
<path d="M374 508h3zM374 508h3z"/>
<path d="M374 508l3 1zM374 508l3 1z"/>
<path d="M374 509h3zM374 509h3z"/>
<path d="M374 508h3zM374 508h3z"/>
<path d="M416 626h1zM416 626h1z"/>
<path d="M416 622h1zM416 622h1z"/>
<path d="M416 622h1zM416 622h1z"/>
<path d="M416 622h1zM416 622h1z"/>
<path d="M416 626h1zM416 626h1z"/>
<path d="M416 622l1 1zM416 623h1z"/>
<path d="M416 626h1zM416 626h1z"/>
<path d="M416 623h2zM415 623h3z"/>
<path d="M416 626h1zM416 626h1z"/>
<path d="M415 623h3zM415 623h3z"/>
<path d="M415 626h3zM415 626h2z"/>
<path d="M415 623h3zM415 623h3z"/>
<path d="M415 626h3zM415 626h3z"/>
<path d="M415 623h3zM415 623h3z"/>
<path d="M415 625h3zM415 625l3 1z"/>
<path d="M415 623h3zM415 623h3z"/>
<path d="M415 625h3zM415 625h3z"/>
<path d="M415 623h3zM415 623h3z"/>
<path d="M415 625h3zM415 625h3z"/>
<path d="M415 623h3zM415 623h3z"/>
<path d="M415 625h3zM415 625h3z"/>
<path d="M415 623l3 1zM415 623l3 1z"/>
<path d="M415 625h3zM415 625h3z"/>
<path d="M415 624h3zM415 624h3z"/>
<path d="M415 625h3zM415 625h3z"/>
<path d="M415 624h3zM415 624h3z"/>
<path d="M415 624h3zM415 624h3z"/>
<path d="M415 624l3 1zM415 624l3 1z"/>
<path d="M415 625h3zM415 625h3z"/>
<path d="M415 624h3zM415 624h3z"/>
</g>
<text font-size="18.3" x="126" y="145">Σ</text>
<g font-size="12">
<text x="50" y="41">ОВ БННш</text>
<text x="545" y="37">БННш: Ввод</text>
<text x="525" y="62">БННш: Оперативный</text>
<text x="31" y="67">Вывод терминала</text>
<text x="559" y="72">вывод</text>
<text x="535" y="142">БННш: Пуск dUо</text>
<text x="522" y="187">БННш: Срабатывание</text>
<text x="558" y="212">БННш:</text>
<text x="530" y="222">Неисправность ЦН</text>
<text x="35" y="261">Фикс.неисп.ЦНш</text>
<text x="37" y="291">Неиспр. ТНш</text>
<text x="529" y="309">БННш: Автомат ТН</text>
<text x="36" y="321">Автомат ТНш</text>
<text x="564" y="319">откл</text>
<text x="534" y="381">БННш: Пуск U2I2</text>
<text x="527" y="512">БННш: Пуск minU3p</text>
<text x="531" y="628">БННш: Пуск 3U03f</text>
<text x="37" y="684">ОПО: Пуск</text>
<text x="38" y="710">МТЗ: Пуск</text>
</g>
<g font-size="9.4">
<text x="214" y="29">&amp;</text>
<text x="159" y="52">1</text>
<text x="270" y="59">&amp;</text>
<text x="32" y="100">UA</text>
<text x="74" y="101">В</text>
<text x="121" y="111">∑Uф</text>
<text x="167" y="119">∑Uф-3U0&gt;</text>
<text x="298" y="119">T6</text>
<text x="270" y="134">&amp;</text>
<text x="295" y="134">TOF</text>
<text x="32" y="142">UB</text>
<text x="74" y="142">В</text>
<text x="394" y="157">1</text>
<text x="293" y="164">20 мс</text>
<text x="31" y="183">UC</text>
<text x="74" y="183">В</text>
<text x="463" y="194">T1</text>
<text x="435" y="209">1</text>
<text x="459" y="209">TON</text>
<text x="30" y="224">3U0</text>
<text x="74" y="224">В</text>
<text x="270" y="246">&amp;</text>
<text x="300" y="276">&amp;</text>
<text x="182" y="299">T5</text>
<text x="270" y="306">&amp;</text>
<text x="179" y="314">TOF</text>
<text x="174" y="343">120 мс</text>
<text x="132" y="351">I2&lt;</text>
<text x="309" y="358">T2</text>
<text x="281" y="366">&amp;</text>
<text x="306" y="373">TON</text>
<text x="34" y="381">I2</text>
<text x="74" y="381">А</text>
<text x="394" y="396">1</text>
<text x="435" y="400">S</text>
<text x="451" y="399">Q1</text>
<text x="179" y="403">U2&gt;</text>
<text x="304" y="403">20 мс</text>
<text x="309" y="418">T4</text>
<text x="353" y="426">1</text>
<text x="433" y="422">R1</text>
<text x="32" y="433">U2</text>
<text x="74" y="433">В</text>
<text x="281" y="433">&amp;</text>
<text x="306" y="433">TON</text>
<text x="304" y="463">20 мс</text>
<text x="131" y="474">U</text>
<text x="180" y="474">U&lt;</text>
<text x="292" y="489">&amp;</text>
<text x="350" y="489">T3</text>
<text x="18" y="499">UAB, UBC,</text>
<text x="29" y="510">UCA</text>
<text x="74" y="504">В</text>
<text x="347" y="504">TON</text>
<text x="345" y="534">20 мс</text>
<text x="131" y="541">I</text>
<text x="184" y="541">I&gt;</text>
<text x="22" y="571">IA, IB, IC</text>
<text x="74" y="571">А</text>
<text x="125" y="612">3U03f &lt;</text>
<text x="352" y="613">&amp;</text>
<text x="23" y="642">3U0 (3г)</text>
<text x="74" y="642">В</text>
<text x="159" y="684">1</text>
</g>
<g font-size="9.1">
<text x="156" y="11">SGF1</text>
<text x="224" y="130">SGF2</text>
<text x="224" y="414">SGF3</text>
<text x="224" y="485">SGF4</text>
<text x="224" y="624">SGF5</text>
</g>
<g font-size="6.5">
<text x="142" y="17">&quot;0&quot;</text>
<text x="157" y="21">0</text>
<text x="142" y="29">&quot;1&quot;</text>
<text x="157" y="32">1</text>
<text x="209" y="137">&quot;0&quot;</text>
<text x="224" y="141">0</text>
<text x="224" y="152">1</text>
<text x="209" y="421">&quot;0&quot;</text>
<text x="224" y="425">0</text>
<text x="224" y="436">1</text>
<text x="209" y="492">&quot;0&quot;</text>
<text x="224" y="496">0</text>
<text x="224" y="507">1</text>
<text x="209" y="630">&quot;0&quot;</text>
<text x="224" y="634">0</text>
<text x="224" y="645">1</text>
</g>
<g font-size="6.3">
<text x="137" y="474">макс</text>
<text x="133" y="541">мин</text>
</g>
</svg>
